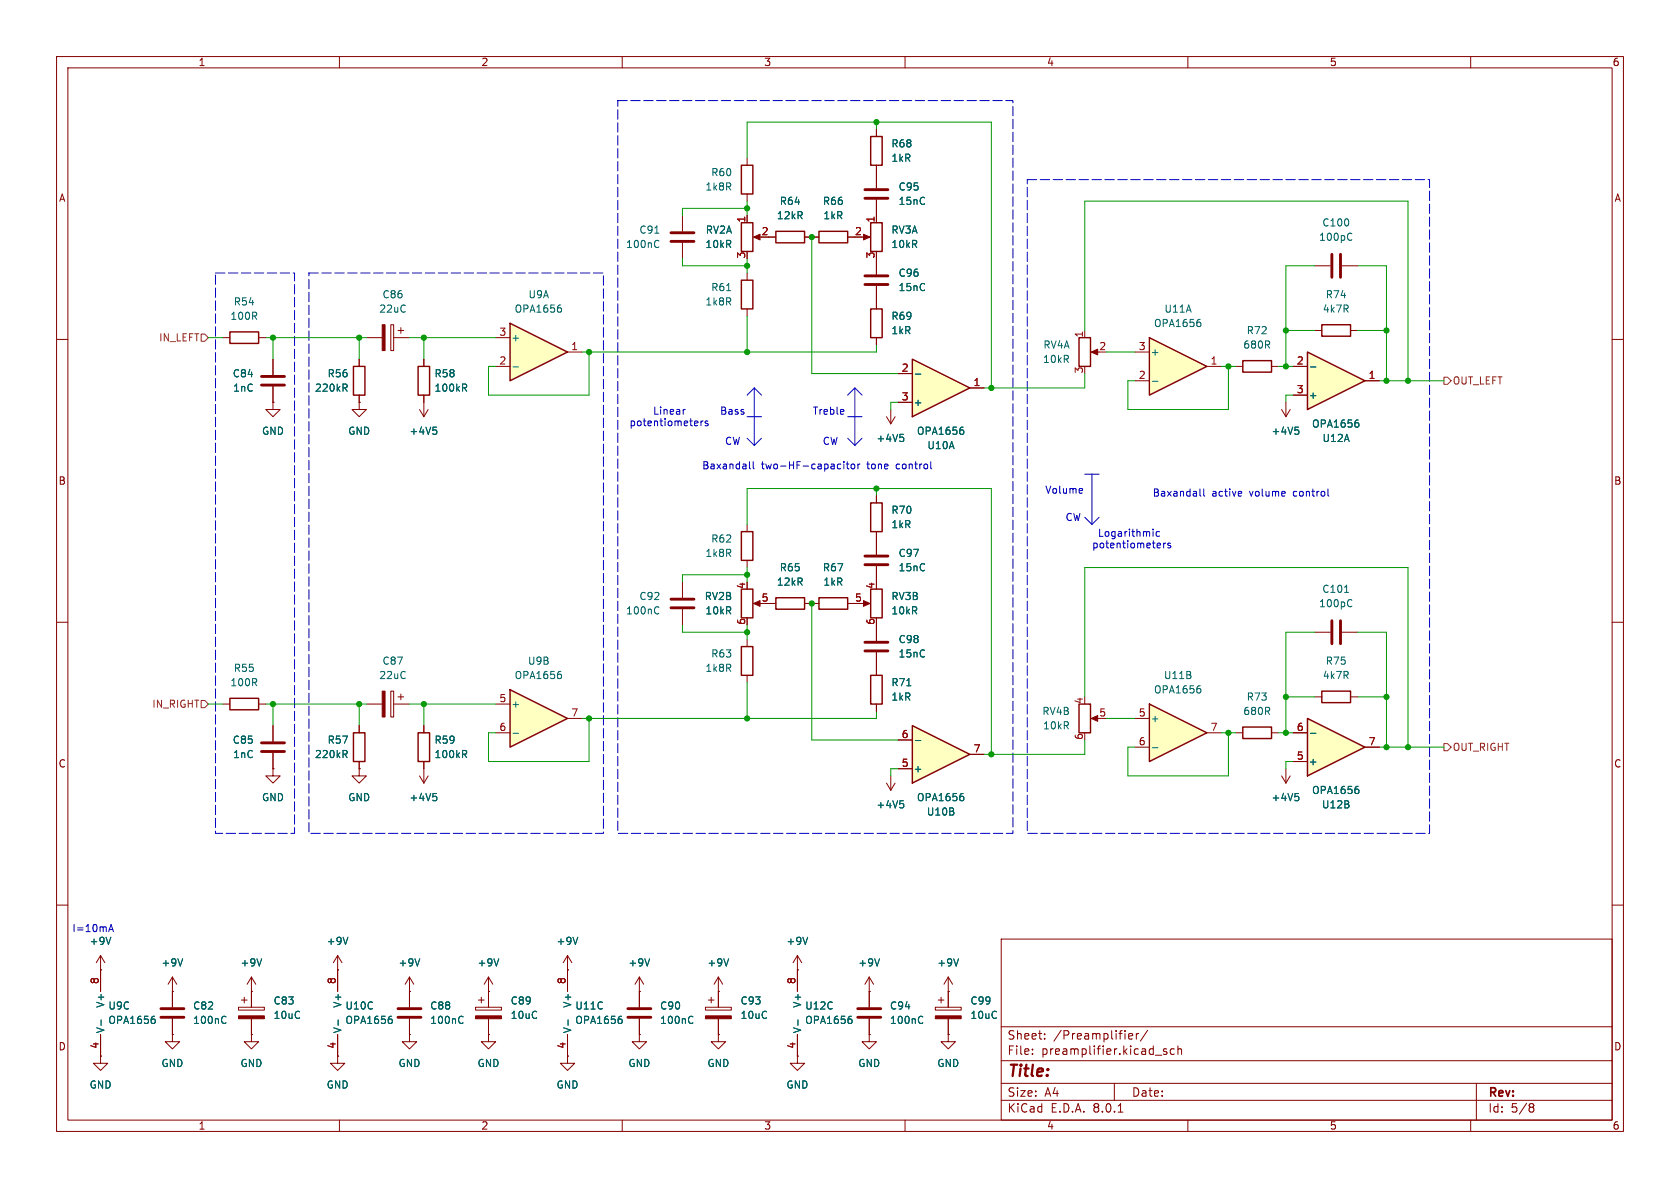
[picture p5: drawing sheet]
<svg xmlns="http://www.w3.org/2000/svg" width="297mm" height="210mm" viewBox="0 0 297 210" stroke-linecap="round" stroke-linejoin="round" font-family="sans-serif">
<g fill="none" stroke="#840000" stroke-width=".18">
<path d="M10 10h277v190h-277zM12 12h273v186h-273zM60 10v2M110 10v2M160 10v2M210 10v2M260 10v2M10 60h2M154.9 45.7v2.8M154.9 50.5v2.8M285 60h2M10 110h2"/>
<path d="M285 110h2M10 160h2M285 160h2M72.4 175.3h.1M72.4 172.7l-.8 1.3M72.4 172.7v2.6M72.4 172.7l.8 1.3M177 166h108v32h-108zM60 198v2M110 198v2M160 198v2M177 194.5h108"/>
<path d="M177 191.5h108M177 187.5h108M177 181.5h108M182.5 186.3v.1M182.5 185.5v.1M184.7 183.6v.1M184.7 182.8v.1M197 191.5v3M197.7 196.6h.8M199.5 183.2l.7-.1v-.3l-.5-.1-.2 .2 .1 .7h.6M200.9 182.7v1M201.3 182.7l-.3 .1-.1 .2"/>
<path d="M202.9 182.1l-1.3 2M206.2 185.5l-.3-.1-.2 .2v.2l.5 .2v.3h-.5M207.6 185.5l-.4-.1-.3 .3v.4l.1 .2h.6M208.2 185.5l.3-.1 .3 .1 .1 .9M208.2 184.9v1.5M210 198v2M260 198v2M261 191.5v6.5M270.6 195.1h.3l.3 .3-.3 .3M270.6 195.7h.3M270.9 195.7l.2 .2 .1 .4-.3 .3h-.3"/>
</g>
<path d="M152.9 50.3h4.1M152.9 48.8h4.1" fill="none" stroke="#840000" stroke-width=".51"/>
<path d="M74.2 169.5l-.4 1.3" fill="none" stroke="#006464" stroke-width=".18"/>
<path d="M161.3 63.5l10.1 5.1-10.1 5.1z" fill="#ffffc2"/>
<path d="M137.2 40.9h5v2h-5zM144.8 40.9h5.1v2h-5.1zM161.3 63.5l10.1 5.1-10.1 5.1z" fill="none" stroke="#840000" stroke-width=".25"/>
<g fill="none" stroke="#840000" stroke-width=".18">
<path d="M135.9 41.9h1.3M142.2 41.9h2.6M149.9 41.9h1.2M158.7 66h2.6M158.7 71.1h2.6M171.4 68.6h2.6M154.9 95.3v2.7M154.9 100.1v2.8M156.7 138.4l.8 1.3M157.5 137.2v2.5M158.2 138.4l-.7 1.3M72.4 182.9v1.3h1.3l-1.3 1.2-1.3-1.2h1.3"/>
<path d="M72.4 182.9h.1"/>
</g>
<path d="M161.8 66.1h1M170 75.5h.3M170.1 76l.3 .2v.3l-.3 .3M159.1 141.5h.6M159.5 142l.3 .3v.3l-.3 .2" fill="none" stroke="#006464" stroke-width=".18"/>
<path d="M152.9 99.8h4.1M152.9 98.3h4.1" fill="none" stroke="#840000" stroke-width=".51"/>
<path d="M161.3 128.3l10.1 5.1-10.1 5z" fill="#ffffc2"/>
<path d="M233.7 57.4h5.1v2h-5.1zM153.9 104.1h2.1v5.1h-2.1zM161.3 128.3l10.1 5.1-10.1 5z" fill="none" stroke="#840000" stroke-width=".25"/>
<g fill="none" stroke="#840000" stroke-width=".18">
<path d="M232.4 58.4h1.3M238.8 58.4h1.2M152.4 106.7h1M154.9 110.5v2.8M154.9 115.3v2.8M158.7 135.9h2.6M158.7 130.8h2.6M171.4 133.4h2.6M84.1 178.1h4.5v.5h-4.5zM84.6 176.8h1M85.1 176.3v1M86.4 175.3v2.8"/>
<path d="M113 175.3v2.8M86.4 180.1v2.8M113 180.1v2.8"/>
</g>
<path d="M161.8 130.9h1M170 140.3h.3M170.1 140.8l.3 .2v.3l-.3 .2M122.3 179.6l.2 .2M122.5 180.8l-.2 .1" fill="none" stroke="#006464" stroke-width=".18"/>
<g fill="#840000" stroke="#840000" stroke-width=".18">
<path d="M84.1 179.6h4.5v.5h-4.5z"/>
<path d="M152.7 106.2l1.1 .5-1.1 .5z"/>
</g>
<path d="M152.9 115.1h4.1M152.9 113.5h4.1M111 179.8h4.1M111 178.3h4.1" fill="none" stroke="#840000" stroke-width=".51"/>
<path d="M203.2 124.5l10.2 5-10.2 5.1z" fill="#ffffc2"/>
<path d="M190.8 59.7h2v5.1h-2zM219.7 63.8h5.1v2h-5.1zM203.2 124.5l10.2 5-10.2 5.1zM219.7 128.5h5.1v2.1h-5.1z" fill="none" stroke="#840000" stroke-width=".25"/>
<path d="M191.8 58.4v1.3M193.3 62.2h1M218.4 64.8h1.3M224.8 64.8h1.3M200.7 127h2.5M200.7 132.1h2.5M213.4 129.5h2.5M218.4 129.5h1.3M224.8 129.5h1.3" fill="none" stroke="#840000" stroke-width=".18"/>
<path d="M203.7 132.2h1M211.9 121.2h.3M212.1 121.7l.2 .3v.3l-.2 .2" fill="none" stroke="#006464" stroke-width=".18"/>
<path d="M192.9 62.2l1.2-.5v1z" fill="#840000" stroke="#840000" stroke-width=".18"/>
<path d="M231.1 62.2l10.2 5.1-10.2 5.1z" fill="#ffffc2"/>
<path d="M231.1 62.2l10.2 5.1-10.2 5.1z" fill="none" stroke="#840000" stroke-width=".25"/>
<path d="M228.6 64.8h2.5M228.6 69.9h2.5M241.3 67.3h2.5" fill="none" stroke="#840000" stroke-width=".18"/>
<path d="M231.7 64.9h.9M239.9 74.2h.2M240 74.7l.2 .3v.3l-.2 .2" fill="none" stroke="#006464" stroke-width=".18"/>
<path d="M231.1 127l10.2 5.1-10.2 5.1z" fill="#ffffc2"/>
<path d="M231.1 127l10.2 5.1-10.2 5.1z" fill="none" stroke="#840000" stroke-width=".25"/>
<g fill="none" stroke="#840000" stroke-width=".18">
<path d="M232.4 111.8h2.8M237.2 111.8h2.8M226.6 137.2l.7 1.2M227.3 135.9v2.5M228.1 137.2l-.8 1.2M228.6 134.6h2.5M228.6 129.5h2.5M241.3 132.1h2.5M113 175.3h.1M113 172.7l-.7 1.3M113 172.7v2.6M113 172.7l.8 1.3"/>
<path d="M113 182.9v1.3h1.3l-1.3 1.2-1.2-1.2h1.2M113 182.9h.1"/>
</g>
<path d="M237.7 104.7h.7M238.8 106l.2 .1M239 107.1l-.2 .2M231.7 129.6h.9M239.9 139h.2M240 139.5l.2 .2v.3l-.2 .3M229 140.3h.6M229.4 140.8l.2 .2v.3l-.2 .2M114.8 169.5l-.4 1.3" fill="none" stroke="#006464" stroke-width=".18"/>
<path d="M235.5 109.7v4.1M237 109.7v4.1" fill="none" stroke="#840000" stroke-width=".51"/>
<path d="M203.2 59.7l10.2 5.1-10.2 5.1z" fill="#ffffc2"/>
<g fill="none" stroke="#840000" stroke-width=".25">
<path d="M131.1 29.2h2v5.1h-2zM131.1 39.4h2v5.1h-2zM153.9 39.4h2.1v5.1h-2.1zM153.9 24.1h2.1v5.1h-2.1zM40.6 58.7h5.1v2h-5.1zM131.1 49.5h2v5.1h-2zM153.9 54.6h2.1v5.1h-2.1zM203.2 59.7l10.2 5.1-10.2 5.1zM62.5 64.8h2v5.1h-2zM73.9 64.8h2v5.1h-2zM131.1 94h2v5.1h-2zM153.9 88.9h2.1v5.1h-2.1z"/>
<path d="M131.1 114.3h2v5.1h-2zM131.1 104.1h2v5.1h-2zM137.2 105.7h5v2h-5zM144.8 105.7h5.1v2h-5.1zM153.9 119.4h2.1v5.1h-2.1zM40.6 123.4h5.1v2.1h-5.1zM62.5 129.5h2v5.1h-2zM73.9 129.5h2v5.1h-2zM190.8 124.5h2v5h-2zM233.7 122.2h5.1v2h-5.1z"/>
</g>
<g fill="none" stroke="#840000" stroke-width=".18">
<path d="M120.6 38.1v2.8M132.1 27.9v1.3M132.1 34.3v1.3M132.1 38.1v1.3M154.9 22.9v1.2M154.9 29.2v4.1M154.9 35.3v4.1M39.4 59.7h1.2M45.7 59.7h1.3M64.8 59.7h2.8M69.1 57.4h.5v4.6h-.5zM69.6 59.7h2.8"/>
<path d="M70.4 58.4h1M70.9 57.9v1M120.6 42.9v2.8M132.1 48.3v1.2M132.1 54.6v1.3M133.6 41.9h1M152.4 41.9h1M154.9 53.3v1.3M154.9 59.7v1.3M232.4 47h2.8M237.2 47h2.8M48.3 71.1v1.3h1.2l-1.2 1.3-1.3-1.3h1.3"/>
<path d="M48.3 71.1h.1M48.3 63.5v2.8M48.3 68.3v2.8M63.5 71.1v1.3h1.3l-1.3 1.3-1.3-1.3h1.3M63.5 71.1h.1M63.5 63.5v1.3M63.5 69.9v1.2M74.2 72.4l.7 1.3M74.9 63.5v1.3M74.9 69.9v3.8M75.7 72.4l-.8 1.3M156.7 73.7l.8 1.2"/>
<path d="M157.5 72.4v2.5M158.2 73.7l-.7 1.2M200.7 67.3h2.5M200.7 62.2h2.5M213.4 64.8h2.5M226.6 72.4l.7 1.3M227.3 71.1v2.6M228.1 72.4l-.8 1.3M132.1 92.7v1.3M132.1 99.1v1.2M154.9 87.6v1.3M154.9 94v1.3"/>
<path d="M120.6 102.9v2.8M120.6 107.7v2.8M132.1 113v1.3M132.1 119.4v1.3M133.6 106.7h1M135.9 106.7h1.3M142.2 106.7h2.6M149.9 106.7h1.2M154.9 118.1v1.3M39.4 124.5h1.2M45.7 124.5h1.3M48.3 135.9v1.3h1.2l-1.2 1.2-1.3-1.2h1.3"/>
<path d="M48.3 135.9h.1M48.3 128.3v2.8M48.3 133.1v2.8M63.5 135.9v1.3h1.3l-1.3 1.2-1.3-1.2h1.3M63.5 135.9h.1M63.5 128.3v1.2M63.5 134.6v1.3M64.8 124.5h2.8M69.1 122.2h.5v4.5h-.5zM69.6 124.5h2.8M70.4 123.2h1M70.9 122.7v1"/>
<path d="M74.2 137.2l.7 1.2M74.9 128.3v1.2M74.9 134.6v3.8M75.7 137.2l-.8 1.2M154.9 124.5v1.2M193.3 127h1M232.4 123.2h1.3M238.8 123.2h1.2M17.8 171.5h.1M17.8 168.9l-.8 1.3M17.8 168.9v6.4M17.8 168.9l.7 1.3"/>
<path d="M30.5 175.3h.1M30.5 172.7v5.4M30.5 172.7l-.8 1.3M30.5 172.7l.7 1.3M59.7 171.5v3.8M100.3 171.5h.1M100.3 168.9l-.7 1.3M100.3 168.9v6.4M100.3 168.9l.8 1.3M124.7 178.1h4.6v.5h-4.6zM125.2 176.8h1M125.7 176.3v1"/>
<path d="M127 175.3h.1M127 172.7l-.8 1.3M127 172.7v5.4M127 172.7l.8 1.3M141 171.5h.1M141 168.9l-.8 1.3M141 168.9v6.4M141 168.9l.7 1.3M153.7 175.3h.1M153.7 172.7v5.4M153.7 172.7l-.8 1.3M153.7 172.7l.7 1.3"/>
<path d="M165.4 178.1h4.5v.5h-4.5zM165.9 176.8h1M166.4 176.3v1M167.6 175.3h.1M167.6 172.7l-.7 1.3M167.6 172.7v5.4M167.6 172.7l.8 1.3M17.8 186.7v1.3h1.2l-1.2 1.2-1.3-1.2h1.3M17.8 186.7h.1M17.8 182.9v3.8M30.5 182.9v1.3h1.2l-1.2 1.2-1.3-1.2h1.3M30.5 182.9h.1"/>
<path d="M30.5 180.1v2.8M59.7 182.9v3.8M100.3 186.7v1.3h1.3l-1.3 1.2-1.2-1.2h1.2M100.3 186.7h.1M100.3 182.9v3.8M127 182.9v1.3h1.3l-1.3 1.2-1.3-1.2h1.3M127 182.9h.1M127 180.1v2.8M141 186.7v1.3h1.2l-1.2 1.2-1.3-1.2h1.3M141 186.7h.1M141 182.9v3.8M153.7 182.9v1.3h1.2l-1.2 1.2-1.3-1.2h1.3"/>
<path d="M153.7 182.9h.1M153.7 180.1v2.8M167.6 182.9v1.3h1.3l-1.3 1.2-1.2-1.2h1.2M167.6 182.9h.1M167.6 180.1v2.8"/>
</g>
<g fill="none" stroke="#006464" stroke-width=".18">
<path d="M115.8 41.2h.7M116.2 42.5l.3 .1M116.5 43.6l-.3 .2M128.5 51.4h.7M211.9 56.5h.3M212.1 56.9l.2 .3v.3l-.2 .2M238.8 41.2l.2 .1M239 42.4l-.2 .1M60.9 68.6l.5 .6M61.1 67.9l.3 .2-.1 .3-.2 .2M76.6 75.5h.6M77 76l.2 .2v.3l-.2 .3"/>
<path d="M82.1 68.6l.4 .6M82.3 67.9l.2 .2-.1 .3-.1 .2M159.1 76.8h.6M159.5 77.3l.3 .2v.3l-.3 .2M203.7 67.4h1M229 75.5h.6M229.4 76l.2 .2v.3l-.2 .3M116.2 107.3l.3 .1M116.5 108.4l-.3 .1M60.9 133.3l.5 .6M61.1 132.7l.3 .2-.1 .3-.2 .1M82.1 133.3l.4 .6"/>
<path d="M82.3 132.7l.2 .2-.1 .3-.1 .1M160.3 121.2h.7M76.6 140.3h.6M77 140.8l.2 .2v.3l-.2 .2M19.6 165.7l-.4 1.2M27.1 179.6h.2M32.3 169.5l-.4 1.3M39.7 179.6l.3 .2M69 179.6h.2M102.1 165.7l-.4 1.2M109.6 179.6h.3M128.8 169.5l-.4 1.3"/>
<path d="M142.8 165.7l-.4 1.2M150.3 179.6h.2M155.5 169.5l-.4 1.3M162.9 179.6l.2 .2M169.5 169.5l-.5 1.3M17.9 180.3v1M27.2 180.1l.2 .3v.3l-.2 .2M40 180.8l-.3 .1M59.8 180.3v1M69.1 180.1l.3 .3v.3l-.3 .2M100.4 180.3v1M109.8 180.1l.2 .3v.3l-.2 .2"/>
<path d="M141.1 180.3v1M150.4 180.1l.2 .3v.3l-.2 .2M163.1 180.8l-.2 .1"/>
</g>
<g fill="#840000" stroke="#840000" stroke-width=".18">
<path d="M152.7 41.4l1.1 .5-1.1 .5z"/>
<path d="M192.9 127l1.2-.5v1z"/>
<path d="M165.4 179.6h4.5v.5h-4.5z"/>
<path d="M124.7 179.6h4.6v.5h-4.6z"/>
<path d="M133.2 106.7l1.2-.5v1z"/>
<path d="M133.2 41.9l1.2-.5v1z"/>
<path d="M67.6 122.2h.5v4.5h-.5z"/>
<path d="M67.6 57.4h.5v4.6h-.5z"/>
</g>
<g fill="none" stroke="#840000" stroke-width=".51">
<path d="M152.9 35.1h4.1M152.9 33.5h4.1M118.6 42.7h4.1M118.6 41.1h4.1M235.5 45v4M237 45v4M46.2 68.1h4.1M46.2 66.5h4.1M118.6 107.4h4.1M118.6 105.9h4.1M46.2 132.8h4.1M46.2 131.3h4.1"/>
<path d="M28.4 179.8h4.1M28.4 178.3h4.1M151.6 179.8h4.1M151.6 178.3h4.1"/>
</g>
<path d="M90.2 57.2l10.1 5-10.1 5.1z" fill="#ffffc2"/>
<path d="M90.2 57.2l10.1 5-10.1 5.1z" fill="none" stroke="#840000" stroke-width=".25"/>
<path d="M87.6 59.7h2.6M87.6 64.8h2.6M100.3 62.2h2.6" fill="none" stroke="#840000" stroke-width=".18"/>
<path d="M98.9 53.9h.3M99 54.4l.3 .2v.3l-.3 .3M90.7 64.9h1" fill="none" stroke="#006464" stroke-width=".18"/>
<path d="M90.2 121.9l10.1 5.1-10.1 5.1z" fill="#ffffc2"/>
<path d="M90.2 121.9l10.1 5.1-10.1 5.1z" fill="none" stroke="#840000" stroke-width=".25"/>
<g fill="none" stroke="#840000" stroke-width=".18">
<path d="M132.1 38.1v1.3M154.9 22.9v1.2M154.9 29.2v4.1M154.9 35.3v4.1M135.9 41.9h1.3M142.2 41.9h2.6M149.9 41.9h1.2M154.9 45.7v2.8M154.9 50.5v4.1M154.9 59.7v1.3M48.3 71.1h.1M48.3 63.5v2.8"/>
<path d="M48.3 68.3v2.8M63.5 71.1h.1M63.5 63.5v1.3M63.5 69.9v1.2M74.9 63.5v1.3M74.9 69.9v1.2M158.7 66h2.6M158.7 71.1h2.6M171.4 68.6h2.6M228.6 64.8h2.5M228.6 69.9h2.5M241.3 67.3h2.5"/>
<path d="M154.9 87.6v1.3M154.9 94v4M135.9 106.7h1.3M142.2 106.7h2.6M149.9 106.7h1.2M154.9 100.1v2.8M154.9 110.5v2.8M154.9 115.3v4.1M48.3 135.9h.1M48.3 128.3v2.8M48.3 133.1v2.8M63.5 135.9h.1"/>
<path d="M63.5 128.3v1.2M63.5 134.6v1.3M74.9 128.3v1.2M74.9 134.6v1.3M87.6 124.5h2.6M87.6 129.5h2.6M100.3 127h2.6M154.9 124.5v1.2M158.7 135.9h2.6M158.7 130.8h2.6M171.4 133.4h2.6M228.6 129.5h2.5"/>
<path d="M228.6 134.6h2.5M241.3 132.1h2.5M17.8 171.5h.1M17.8 171.5v3.8M30.5 175.3h.1M30.5 175.3v2.8M42.2 178.1h4.5v.5h-4.5zM42.7 176.8h1M43.2 176.3v1M44.4 175.3h.1M44.4 172.7v5.4M44.4 172.7l-.7 1.3"/>
<path d="M44.4 172.7l.8 1.3M59.7 171.5h.1M59.7 168.9l-.8 1.3M59.7 168.9v6.4M59.7 168.9l.8 1.3M72.4 175.3h.1M72.4 175.3v2.8M86.4 175.3h.1M86.4 172.7l-.8 1.3M86.4 172.7v5.4M86.4 172.7l.7 1.3M100.3 171.5h.1"/>
<path d="M100.3 171.5v3.8M113 175.3h.1M113 175.3v2.8M127 175.3h.1M127 175.3v2.8M141 171.5h.1M141 171.5v3.8M153.7 175.3h.1M153.7 175.3v2.8M167.6 175.3h.1M167.6 175.3v2.8M17.8 186.7h.1"/>
<path d="M17.8 182.9v3.8M30.5 182.9h.1M30.5 180.1v2.8M44.4 182.9v1.3h1.3l-1.3 1.2-1.2-1.2h1.2M44.4 182.9h.1M44.4 180.1v2.8M59.7 186.7v1.3h1.3l-1.3 1.2-1.3-1.2h1.3M59.7 186.7h.1M59.7 182.9v3.8M72.4 182.9h.1M72.4 180.1v2.8M86.4 182.9v1.3h1.2l-1.2 1.2-1.3-1.2h1.3"/>
<path d="M86.4 182.9h.1M86.4 180.1v2.8M100.3 186.7h.1M100.3 182.9v3.8M113 182.9h.1M113 180.1v2.8M127 182.9h.1M127 180.1v2.8M141 186.7h.1M141 182.9v3.8M153.7 182.9h.1M153.7 180.1v2.8"/>
<path d="M167.6 182.9h.1M167.6 180.1v2.8"/>
</g>
<g fill="none" stroke="#006464" stroke-width=".18">
<path d="M60.9 68.6l.5 .6M61.1 67.9l.3 .2-.1 .3-.2 .2M76.6 75.5h.6M77 76l.2 .2v.3l-.2 .3M82.1 68.6l.4 .6M82.3 67.9l.2 .2-.1 .3-.1 .2M159.1 76.8h.6M159.5 77.3l.3 .2v.3l-.3 .2M161.8 66.1h1M170 75.5h.3M170.1 76l.3 .2v.3l-.3 .3M229 75.5h.6"/>
<path d="M229.4 76l.2 .2v.3l-.2 .3M231.7 64.9h.9M239.9 74.2h.2M240 74.7l.2 .3v.3l-.2 .2M98.9 118.7h.3M99 119.2l.3 .2v.3l-.3 .3M60.9 133.3l.5 .6M61.1 132.7l.3 .2-.1 .3-.2 .1M82.1 133.3l.4 .6M82.3 132.7l.2 .2-.1 .3-.1 .1M90.7 129.6h1M160.3 121.2h.7"/>
<path d="M161.8 130.9h1M231.7 129.6h.9M239.9 139h.2M240 139.5l.2 .2v.3l-.2 .3M76.6 140.3h.6M77 140.8l.2 .2v.3l-.2 .2M159.1 141.5h.6M159.5 142l.3 .3v.3l-.3 .2M170 140.3h.3M170.1 140.8l.3 .2v.3l-.3 .2M229 140.3h.6M229.4 140.8l.2 .2v.3l-.2 .2"/>
<path d="M19.6 165.7l-.4 1.2M27.1 179.6h.2M32.3 169.5l-.4 1.3M39.7 179.6l.3 .2M46.3 169.5l-.5 1.3M61.5 165.7l-.4 1.2M69 179.6h.2M74.2 169.5l-.4 1.3M81.6 179.6l.3 .2M88.2 169.5l-.4 1.3M102.1 165.7l-.4 1.2M109.6 179.6h.3"/>
<path d="M114.8 169.5l-.4 1.3M122.3 179.6l.2 .2M128.8 169.5l-.4 1.3M142.8 165.7l-.4 1.2M150.3 179.6h.2M155.5 169.5l-.4 1.3M162.9 179.6l.2 .2M169.5 169.5l-.5 1.3M17.9 180.3v1M27.2 180.1l.2 .3v.3l-.2 .2M40 180.8l-.3 .1M59.8 180.3v1"/>
<path d="M69.1 180.1l.3 .3v.3l-.3 .2M81.9 180.8l-.3 .1M100.4 180.3v1M109.8 180.1l.2 .3v.3l-.2 .2M122.5 180.8l-.2 .1M141.1 180.3v1M150.4 180.1l.2 .3v.3l-.2 .2M163.1 180.8l-.2 .1"/>
</g>
<path d="M42.2 179.6h4.5v.5h-4.5z" fill="#840000" stroke="#840000" stroke-width=".18"/>
<path d="M70.4 179.8h4M70.4 178.3h4" fill="none" stroke="#840000" stroke-width=".51"/>
<path d="M35.6 59.1h.6l.6 .6-.6 .6h-.6zM255.3 66.7h.6l.6 .6-.6 .6h-.6zM35.6 123.8h.6l.6 .7-.6 .6h-.6zM255.3 131.4h.6l.6 .7-.6 .6h-.6z" fill="none" stroke="#725600" stroke-width=".18"/>
<g fill="none" stroke="#0000c2" stroke-width=".18">
<path d="M121.1 72.4l-.3 .1M123.9 74.4v.9M124.3 74.4l-.4 .3M125.1 74.5l-.3-.1-.1 .2v.2l.4 .1v.3h-.4M132.1 77.5l1.2 1.2M132.1 73.7h2.5M133.3 68.6l1.3 1.3M133.3 68.6l-1.2 1.3M133.3 68.6v10.1M134.6 77.5l-1.3 1.2M149.1 72.4l.1 .3-.6 .1M149.9 73.7h2.5"/>
<path d="M149.9 77.5l1.2 1.2M151.1 68.6v10.1M151.1 68.6l-1.2 1.3M151.1 68.6l1.3 1.3M152.4 77.5l-1.3 1.2M132.5 81.6v1.1l.2 .2M133.2 81.6v1.1l.1 .2M149.2 81.6v.1M149.2 82v.9M149.6 82h.5M149.8 81.6v1.1l.3 .2M150.6 82.1l.3-.1 .2 .3v.3l-.2 .3-.3-.1-.1-.2z"/>
<path d="M151.7 82v.9M152 82l-.3 .3M164.5 81.6v1.1l.2 .2M191.2 86.4l.2 .3-.6 .1M191.3 87.1l-.1 .1M191.8 83.8h2.5M191.8 91.4l1.2 1.3M193 83.8v8.9M194.3 91.4l-1.3 1.3M203.8 93.5v.2M203.8 94v.8M205 94h-.4l-.2 .2 .1 .6h.5"/>
<path d="M205.7 96v.9M206.1 96l-.4 .3M206.9 96.1l-.3-.1-.2 .2 .1 .2 .4 .1v.3h-.5M212.1 86.4v1.1l.2 .2M212.8 86.4v1.1l.2 .2M219.3 86.9l.2 .3-.6 .1M219.5 87.6l-.2 .1M234.8 86.4v1.1l.1 .2M19.2 164.7l.4-1.3 .5 1.3M19.3 164.3h.6"/>
</g>
<path d="M109.2 17.8h69.9v129.5h-69.9zM181.6 31.8h71.1v115.5h-71.1zM38.1 48.3h14v99h-14zM54.6 48.3h52.1v99h-52.1z" fill="none" stroke="#0000c2" stroke-width=".18" stroke-dasharray="1.7 .6"/>
<g fill="none" stroke="#009600" stroke-width=".18">
<path d="M132.1 36.8h-11.5v1.3M132.1 27.9v-6.3h43.2v47M132.1 35.6v2.5M154.9 21.6v1.3M36.8 59.7h2.6M47 59.7h17.8M48.3 59.7v3.8M63.5 59.7v3.8M72.4 59.7h15.2M74.9 59.7v3.8M120.6 45.7v1.3h11.5M132.1 45.7v2.6"/>
<path d="M132.1 55.9v6.3M143.5 41.9v24.1h15.2M191.8 58.4v-22.8h57.1v31.7M227.3 58.4h5.1M232.4 47h-5.1v17.8M240 58.4h5.1M240 47h5.1v20.3M104.1 62.2v7.7h-17.7v-5.1h1.2M154.9 61v1.2h-52M158.7 71.1h-1.2v1.3M191.8 66v2.6h-17.8M195.6 62.2h5.1"/>
<path d="M215.9 64.8h2.5M217.2 64.8v7.6h-17.8v-5.1h1.3M226.1 64.8h2.5M228.6 69.9h-1.3v1.2M243.8 67.3h11.5M132.1 92.7v-6.3h43.2v47M154.9 86.4v1.2M120.6 110.5v1.3h11.5M132.1 101.6h-11.5v1.3M132.1 100.3v2.6M132.1 110.5v2.5M143.5 106.7v24.1h15.2"/>
<path d="M232.4 111.8h-5.1v17.7M240 111.8h5.1v20.3M36.8 124.5h2.6M47 124.5h17.8M48.3 124.5v3.8M63.5 124.5v3.8M72.4 124.5h15.2M74.9 124.5v3.8M104.1 127v7.6h-17.7v-5.1h1.2M132.1 120.7v6.3M154.9 125.7v1.3h-52M158.7 135.9h-1.2v1.3"/>
<path d="M191.8 123.2v-22.9h57.1v31.8M191.8 130.8v2.6h-17.8M195.6 127h5.1M215.9 129.5h2.5M217.2 129.5v7.7h-17.8v-5.1h1.3M226.1 129.5h2.5M227.3 123.2h5.1M228.6 134.6h-1.3v1.3M240 123.2h5.1M243.8 132.1h11.5"/>
</g>
<g fill="#009600" stroke="#009600" stroke-width=".18">
<circle cx="245.1" cy="58.4" r=".46"/>
<circle cx="248.9" cy="67.3" r=".46"/>
<circle cx="245.1" cy="67.3" r=".46"/>
<circle cx="227.3" cy="58.4" r=".46"/>
<circle cx="217.2" cy="64.8" r=".46"/>
<circle cx="227.3" cy="64.8" r=".46"/>
<circle cx="132.1" cy="62.2" r=".46"/>
<circle cx="132.1" cy="47" r=".46"/>
<circle cx="132.1" cy="36.8" r=".46"/>
<circle cx="227.3" cy="129.5" r=".46"/>
<circle cx="227.3" cy="123.2" r=".46"/>
<circle cx="248.9" cy="132.1" r=".46"/>
<circle cx="245.1" cy="132.1" r=".46"/>
<circle cx="245.1" cy="123.2" r=".46"/>
<circle cx="175.3" cy="133.4" r=".46"/>
<circle cx="132.1" cy="127" r=".46"/>
<circle cx="132.1" cy="101.6" r=".46"/>
<circle cx="154.9" cy="86.4" r=".46"/>
<circle cx="132.1" cy="111.8" r=".46"/>
<circle cx="143.5" cy="106.7" r=".46"/>
<circle cx="217.2" cy="129.5" r=".46"/>
<circle cx="175.3" cy="68.6" r=".46"/>
<circle cx="63.5" cy="124.5" r=".46"/>
<circle cx="48.3" cy="124.5" r=".46"/>
<circle cx="63.5" cy="59.7" r=".46"/>
<circle cx="74.9" cy="59.7" r=".46"/>
<circle cx="48.3" cy="59.7" r=".46"/>
<circle cx="154.9" cy="21.6" r=".46"/>
<circle cx="143.5" cy="41.9" r=".46"/>
<circle cx="74.9" cy="124.5" r=".46"/>
<circle cx="104.1" cy="127" r=".46"/>
<circle cx="104.1" cy="62.2" r=".46"/>
</g>
<text font-size="2.8" fill="#840000" x="178" y="190.9">Title:</text>
<g font-size="2.1" fill="#840000">
<text x="178" y="184">Sheet:</text>
<text x="186.2" y="184">/Preamplifier/</text>
<text x="178" y="186.7">File:</text>
<text x="184.1" y="186.7">preamplifier.kicad_sch</text>
<text x="178" y="196.9">KiCad</text>
<text x="178" y="194.1">Size:</text>
<text x="184.7" y="194.1">A4</text>
<text x="185.7" y="196.9">E.D.A.</text>
<text x="193.3" y="196.9">8.0.1</text>
<text x="200" y="194.1">Date:</text>
<text x="263" y="194.3">Rev:</text>
<text x="263" y="196.9">Id:</text>
<text x="267.1" y="196.9">5/8</text>
</g>
<g font-size="1.8" fill="#840000">
<text x="35" y="11.9">1</text>
<text x="85" y="11.9">2</text>
<text x="135" y="11.9">3</text>
<text x="185" y="11.9">4</text>
<text x="235" y="11.9">5</text>
<text x="285" y="11.9">6</text>
<text x="10.3" y="35.9">A</text>
<text x="285.3" y="35.9">A</text>
<text x="10.3" y="85.9">B</text>
<text x="285.3" y="85.9">B</text>
<text x="10.3" y="135.9">C</text>
<text x="285.3" y="135.9">C</text>
<text x="10.3" y="185.9">D</text>
<text x="285.3" y="185.9">D</text>
<text x="35" y="199.9">1</text>
<text x="85" y="199.9">2</text>
<text x="135" y="199.9">3</text>
<text x="185" y="199.9">4</text>
<text x="235" y="199.9">5</text>
<text x="285" y="199.9">6</text>
</g>
<g font-size="1.8" fill="#006464">
<text x="157.5" y="26.3">R68</text>
<text x="157.5" y="28.8">1kR</text>
<text x="124.6" y="33.9">1k8R</text>
<text x="125.6" y="31.3">R60</text>
<text x="158.8" y="33.9">C95</text>
<text x="112.9" y="41.5">C91</text>
<text x="124.7" y="41.5">RV2A</text>
<text x="137.2" y="39">12kR</text>
<text x="137.8" y="36.4">R64</text>
<text x="145.4" y="36.4">R66</text>
<text x="145.5" y="39">1kR</text>
<text x="157.5" y="41.5">RV3A</text>
<text x="158.8" y="36.4">15nC</text>
<text x="233.7" y="40.2">C100</text>
<text x="110.6" y="44">100nC</text>
<text x="124.6" y="44">10kR</text>
<text x="157.5" y="44">10kR</text>
<text x="233.1" y="42.8">100pC</text>
<text x="67.5" y="52.9">C86</text>
<text x="93.3" y="52.9">U9A</text>
<text x="125.6" y="51.7">R61</text>
<text x="158.8" y="49.1">C96</text>
<text x="158.8" y="51.7">15nC</text>
<text x="234.3" y="52.9">R74</text>
<text x="40.6" y="56.7">100R</text>
<text x="41.2" y="54.2">R54</text>
<text x="66.9" y="55.5">22uC</text>
<text x="90.9" y="55.5">OPA1656</text>
<text x="124.6" y="54.2">1k8R</text>
<text x="157.5" y="56.7">R69</text>
<text x="157.5" y="59.3">1kR</text>
<text x="203.9" y="58">OPA1656</text>
<text x="205.8" y="55.5">U11A</text>
<text x="220.3" y="59.3">R72</text>
<text x="233.8" y="55.5">4k7R</text>
<text x="90.3" y="60.6">+</text>
<text x="184.3" y="64.4">10kR</text>
<text x="184.4" y="61.8">RV4A</text>
<text x="203.3" y="63.1">+</text>
<text x="219.7" y="61.8">680R</text>
<text x="41.1" y="66.9">C84</text>
<text x="41.1" y="69.4">1nC</text>
<text x="55.6" y="69.4">220kR</text>
<text x="57.8" y="66.9">R56</text>
<text x="76.7" y="66.9">R58</text>
<text x="76.7" y="69.4">100kR</text>
<text x="161.4" y="72">+</text>
<text x="231.3" y="70.7">+</text>
<text x="46.2" y="77.1">GND</text>
<text x="61.5" y="77.1">GND</text>
<text x="72.3" y="77.1">+4V5</text>
<text x="162" y="77.1">OPA1656</text>
<text x="224.7" y="77.1">+4V5</text>
<text x="231.9" y="75.8">OPA1656</text>
<text x="154.8" y="78.3">+4V5</text>
<text x="163.8" y="79.6">U10A</text>
<text x="233.7" y="78.3">U12A</text>
<text x="157.5" y="91">R70</text>
<text x="157.5" y="93.6">1kR</text>
<text x="124.6" y="98.7">1k8R</text>
<text x="125.6" y="96.1">R62</text>
<text x="137.8" y="101.2">R65</text>
<text x="145.4" y="101.2">R67</text>
<text x="158.8" y="98.7">C97</text>
<text x="158.8" y="101.2">15nC</text>
<text x="112.9" y="106.3">C92</text>
<text x="124.5" y="106.3">RV2B</text>
<text x="137.2" y="103.7">12kR</text>
<text x="145.5" y="103.7">1kR</text>
<text x="157.5" y="106.3">RV3B</text>
<text x="233.1" y="107.5">100pC</text>
<text x="233.7" y="105">C101</text>
<text x="110.6" y="108.8">100nC</text>
<text x="124.6" y="108.8">10kR</text>
<text x="157.5" y="108.8">10kR</text>
<text x="158.8" y="113.9">C98</text>
<text x="41.2" y="119">R55</text>
<text x="67.5" y="117.7">C87</text>
<text x="93.2" y="117.7">U9B</text>
<text x="124.6" y="119">1k8R</text>
<text x="125.6" y="116.4">R63</text>
<text x="158.8" y="116.4">15nC</text>
<text x="234.3" y="117.7">R75</text>
<text x="40.6" y="121.5">100R</text>
<text x="66.9" y="120.2">22uC</text>
<text x="90.3" y="125.3">+</text>
<text x="90.9" y="120.2">OPA1656</text>
<text x="157.5" y="121.5">R71</text>
<text x="157.5" y="124.1">1kR</text>
<text x="203.9" y="122.8">OPA1656</text>
<text x="205.7" y="120.2">U11B</text>
<text x="220.3" y="124.1">R73</text>
<text x="233.8" y="120.2">4k7R</text>
<text x="41.1" y="131.7">C85</text>
<text x="57.8" y="131.7">R57</text>
<text x="76.7" y="131.7">R59</text>
<text x="184.2" y="126.6">RV4B</text>
<text x="184.3" y="129.1">10kR</text>
<text x="203.3" y="127.9">+</text>
<text x="219.7" y="126.6">680R</text>
<text x="41.1" y="134.2">1nC</text>
<text x="55.6" y="134.2">220kR</text>
<text x="76.7" y="134.2">100kR</text>
<text x="161.4" y="136.8">+</text>
<text x="231.3" y="135.5">+</text>
<text x="46.2" y="141.8">GND</text>
<text x="61.5" y="141.8">GND</text>
<text x="72.3" y="141.8">+4V5</text>
<text x="154.8" y="143.1">+4V5</text>
<text x="162" y="141.8">OPA1656</text>
<text x="224.7" y="141.8">+4V5</text>
<text x="231.9" y="140.6">OPA1656</text>
<text x="233.6" y="143.1">U12B</text>
<text x="163.8" y="144.4">U10B</text>
<text x="15.7" y="167.2">+9V</text>
<text x="57.7" y="167.2">+9V</text>
<text x="98.3" y="167.2">+9V</text>
<text x="138.9" y="167.2">+9V</text>
<text x="28.4" y="171">+9V</text>
<text x="42.4" y="171">+9V</text>
<text x="70.4" y="171">+9V</text>
<text x="84.3" y="171">+9V</text>
<text x="111" y="171">+9V</text>
<text x="125" y="171">+9V</text>
<text x="151.6" y="171">+9V</text>
<text x="165.6" y="171">+9V</text>
<text x="18.6" y="178.3" transform="rotate(-90 18.6 178.3)">V+</text>
<text x="19.1" y="178.7">U9C</text>
<text x="34" y="178.7">C82</text>
<text x="48.3" y="177.8">C83</text>
<text x="60.6" y="178.3" transform="rotate(-90 60.6 178.3)">V+</text>
<text x="61" y="178.7">U10C</text>
<text x="76" y="178.7">C88</text>
<text x="90.2" y="177.8">C89</text>
<text x="101.2" y="178.3" transform="rotate(-90 101.2 178.3)">V+</text>
<text x="101.6" y="178.7">U11C</text>
<text x="116.6" y="178.7">C90</text>
<text x="130.8" y="177.8">C93</text>
<text x="141.8" y="178.3" transform="rotate(-90 141.8 178.3)">V+</text>
<text x="142.2" y="178.7">U12C</text>
<text x="157.2" y="178.7">C94</text>
<text x="171.5" y="177.8">C99</text>
<text x="18.6" y="182.8" transform="rotate(-90 18.6 182.8)">V-</text>
<text x="19.1" y="181.2">OPA1656</text>
<text x="34" y="181.2">100nC</text>
<text x="48.3" y="180.3">10uC</text>
<text x="60.6" y="182.8" transform="rotate(-90 60.6 182.8)">V-</text>
<text x="61" y="181.2">OPA1656</text>
<text x="76" y="181.2">100nC</text>
<text x="90.2" y="180.3">10uC</text>
<text x="101.2" y="182.8" transform="rotate(-90 101.2 182.8)">V-</text>
<text x="101.6" y="181.2">OPA1656</text>
<text x="116.6" y="181.2">100nC</text>
<text x="130.8" y="180.3">10uC</text>
<text x="141.8" y="182.8" transform="rotate(-90 141.8 182.8)">V-</text>
<text x="142.2" y="181.2">OPA1656</text>
<text x="157.2" y="181.2">100nC</text>
<text x="171.5" y="180.3">10uC</text>
<text x="28.4" y="188.8">GND</text>
<text x="42.4" y="188.8">GND</text>
<text x="70.4" y="188.8">GND</text>
<text x="84.3" y="188.8">GND</text>
<text x="111" y="188.8">GND</text>
<text x="125" y="188.8">GND</text>
<text x="151.6" y="188.8">GND</text>
<text x="165.6" y="188.8">GND</text>
<text x="15.7" y="192.6">GND</text>
<text x="57.7" y="192.6">GND</text>
<text x="98.3" y="192.6">GND</text>
<text x="138.9" y="192.6">GND</text>
</g>
<g font-size="1.8" fill="#a90000">
<text x="131.8" y="39.4" transform="rotate(-90 131.8 39.4)">1</text>
<text x="134.5" y="41.7">2</text>
<text x="151.1" y="41.7">2</text>
<text x="154.7" y="39.4" transform="rotate(-90 154.7 39.4)">1</text>
<text x="131.8" y="45.8" transform="rotate(-90 131.8 45.8)">3</text>
<text x="154.7" y="45.8" transform="rotate(-90 154.7 45.8)">3</text>
<text x="88.2" y="59.4">3</text>
<text x="191.5" y="59.8" transform="rotate(-90 191.5 59.8)">1</text>
<text x="88.2" y="64.5">2</text>
<text x="100.9" y="62">1</text>
<text x="159.3" y="65.8">2</text>
<text x="194.2" y="62">2</text>
<text x="201.2" y="62">3</text>
<text x="213.9" y="64.5">1</text>
<text x="229.2" y="64.5">2</text>
<text x="159.3" y="70.9">3</text>
<text x="172" y="68.3">1</text>
<text x="191.5" y="66.1" transform="rotate(-90 191.5 66.1)">3</text>
<text x="201.2" y="67.1">2</text>
<text x="229.2" y="69.6">3</text>
<text x="241.9" y="67.1">1</text>
<text x="131.8" y="104.2" transform="rotate(-90 131.8 104.2)">4</text>
<text x="134.5" y="106.4">5</text>
<text x="151.1" y="106.4">5</text>
<text x="154.7" y="104.2" transform="rotate(-90 154.7 104.2)">4</text>
<text x="131.8" y="110.6" transform="rotate(-90 131.8 110.6)">6</text>
<text x="154.7" y="110.6" transform="rotate(-90 154.7 110.6)">6</text>
<text x="88.2" y="124.2">5</text>
<text x="191.5" y="124.5" transform="rotate(-90 191.5 124.5)">4</text>
<text x="88.2" y="129.3">6</text>
<text x="100.9" y="126.7">7</text>
<text x="159.3" y="130.6">6</text>
<text x="191.5" y="130.9" transform="rotate(-90 191.5 130.9)">6</text>
<text x="194.2" y="126.7">5</text>
<text x="201.2" y="126.7">5</text>
<text x="201.2" y="131.8">6</text>
<text x="213.9" y="129.3">7</text>
<text x="229.2" y="129.3">6</text>
<text x="241.9" y="131.8">7</text>
<text x="159.3" y="135.6">5</text>
<text x="172" y="133.1">7</text>
<text x="229.2" y="134.4">5</text>
<text x="17.5" y="174.1" transform="rotate(-90 17.5 174.1)">8</text>
<text x="59.4" y="174.1" transform="rotate(-90 59.4 174.1)">8</text>
<text x="100.1" y="174.1" transform="rotate(-90 100.1 174.1)">8</text>
<text x="140.7" y="174.1" transform="rotate(-90 140.7 174.1)">8</text>
<text x="17.5" y="185.5" transform="rotate(-90 17.5 185.5)">4</text>
<text x="59.4" y="185.5" transform="rotate(-90 59.4 185.5)">4</text>
<text x="100.1" y="185.5" transform="rotate(-90 100.1 185.5)">4</text>
<text x="140.7" y="185.5" transform="rotate(-90 140.7 185.5)">4</text>
</g>
<g font-size="1.8" fill="#725600">
<text x="28" y="60.6">IN_LEFT</text>
<text x="256.7" y="68.2">OUT_LEFT</text>
<text x="26.8" y="125.3">IN_RIGHT</text>
<text x="256.7" y="132.9">OUT_RIGHT</text>
</g>
<g font-size="1.8" fill="#0000c2">
<text x="111.2" y="75.6">potentiometers</text>
<text x="115.4" y="73.5">Linear</text>
<text x="127.2" y="73.5">Bass</text>
<text x="143.6" y="73.5">Treble</text>
<text x="124" y="83.2">Baxandall</text>
<text x="128.1" y="78.8">CW</text>
<text x="134.6" y="83.2">two-HF-capacitor</text>
<text x="145.3" y="78.8">CW</text>
<text x="153.4" y="83.2">tone</text>
<text x="158.7" y="83.2">control</text>
<text x="184.7" y="87.5">Volume</text>
<text x="203.7" y="88">Baxandall</text>
<text x="214.2" y="88">active</text>
<text x="221" y="88">volume</text>
<text x="228.9" y="88">control</text>
<text x="188.3" y="92.3">CW</text>
<text x="194" y="95.1">Logarithmic</text>
<text x="193" y="97.1">potentiometers</text>
<text x="12.7" y="164.9">I=10mA</text>
</g>
</svg>
